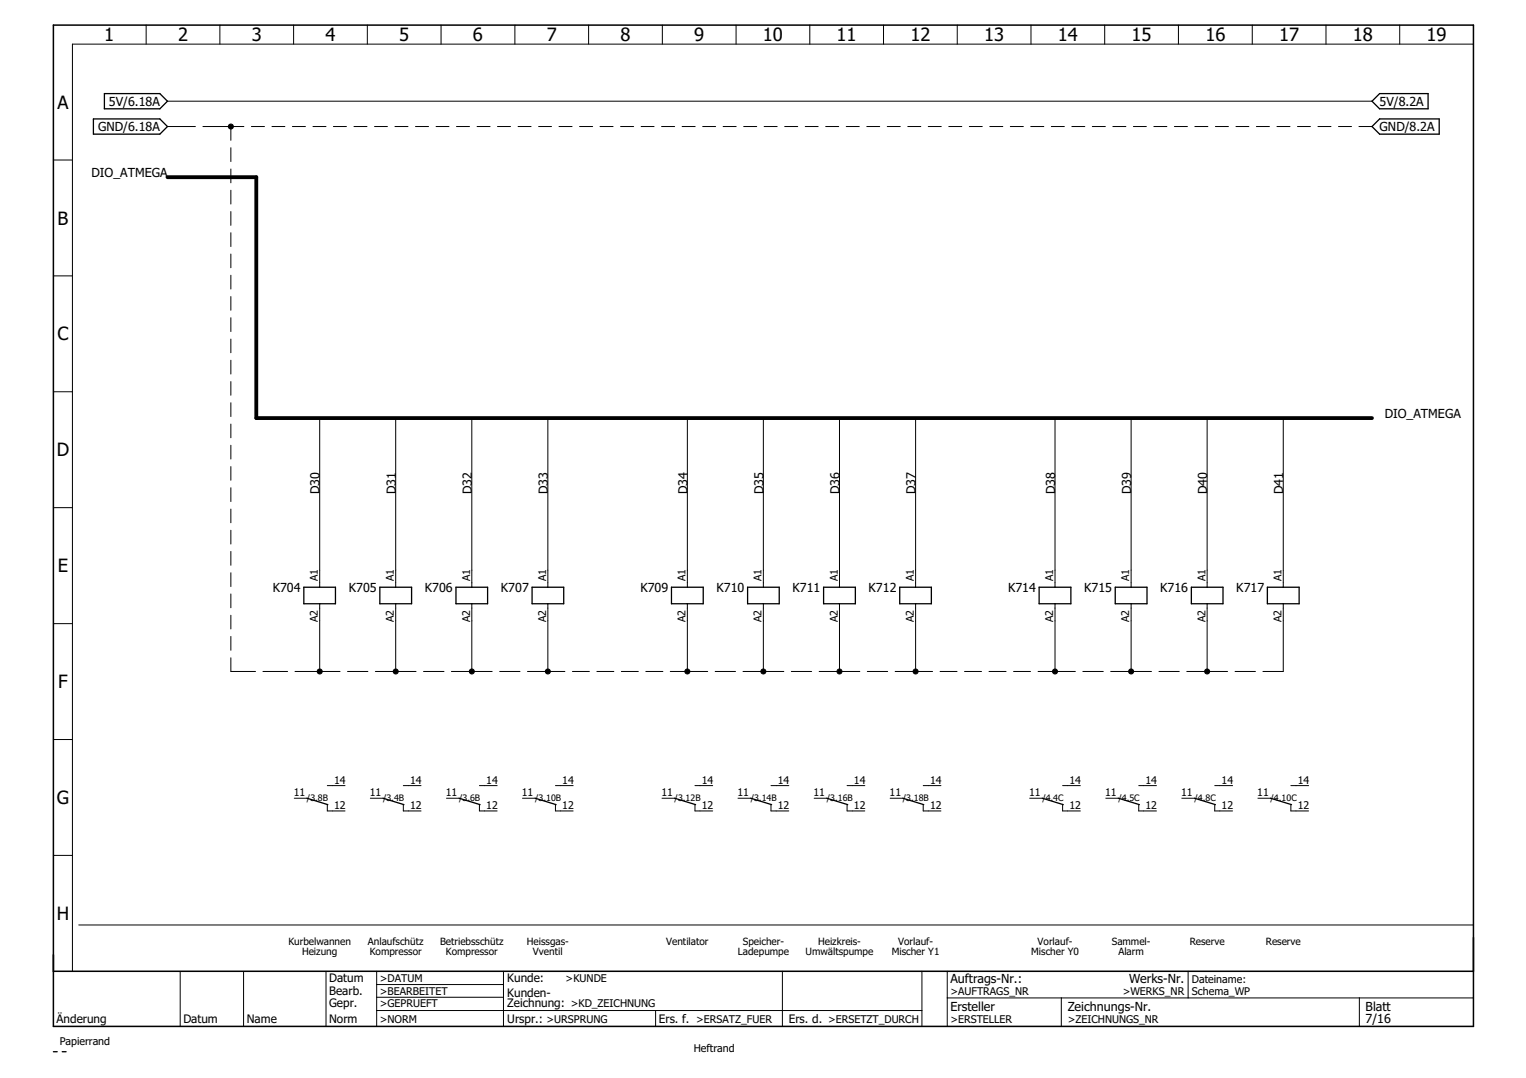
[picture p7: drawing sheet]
<svg xmlns="http://www.w3.org/2000/svg" width="297mm" height="210mm" viewBox="0 0 297 210" stroke-linecap="round" stroke-linejoin="round" font-family="sans-serif">
<g fill="none" stroke="#000" stroke-width=".25">
<path d="M20.3 18.2h10.8l1.5 1.5-1.5 1.5h-10.8zM267.1 19.7l1.4-1.5h9.5v3h-9.5zM18.2 23.2h12.9l1.5 1.4-1.5 1.5h-12.9zM267.1 24.6l1.4-1.4h11.6v2.9h-11.6zM59.1 114.3h6.2v3.3h-6.2zM73.9 114.3h6.2v3.3h-6.2zM88.8 114.3h6.1v3.3h-6.1zM103.6 114.3h6.1v3.3h-6.1zM130.7 114.3h6.2v3.3h-6.2zM145.5 114.3h6.2v3.3h-6.2zM160.3 114.3h6.2v3.3h-6.2zM175.1 114.3h6.2v3.3h-6.2z"/>
<path d="M202.3 114.3h6.1v3.3h-6.1zM217.1 114.3h6.2v3.3h-6.2zM231.9 114.3h6.2v3.3h-6.2zM246.7 114.3h6.2v3.3h-6.2zM59.8 155.4l4 1.3M74.6 155.4l4 1.3M89.4 155.4l4.1 1.3M104.2 155.4l4 1.3M131.3 155.4l4.1 1.3M146.1 155.4l4.1 1.3M160.9 155.4l4.1 1.3M175.7 155.4l4.1 1.3"/>
<path d="M202.9 155.4l4.1 1.3M217.7 155.4l4.1 1.3M232.5 155.4l4.1 1.3M247.3 155.4l4.1 1.3M10.4 204.8h.7M12.1 204.8h.8"/>
</g>
<g fill="none" stroke="#000" stroke-width=".19">
<path d="M28.4 4.9v3.7M32.6 19.7h234.5M42.8 4.9v3.7M57.1 4.9v3.7M71.5 4.9v3.7M85.9 4.9v3.7M100.2 4.9v3.7M114.6 4.9v3.7M128.9 4.9v3.7M143.3 4.9v3.7M157.6 4.9v3.7M172 4.9v3.7"/>
<path d="M186.3 4.9v3.7M200.7 4.9v3.7M215 4.9v3.7M229.4 4.9v3.7M243.8 4.9v3.7M258.1 4.9v3.7M272.5 4.9v3.7M286.8 8.6h-272.7v180.5M10.4 31.2h3.7M32.6 24.6h5.4M39.5 24.6h8M44.9 24.6v2.7"/>
<path d="M44.9 28.8v2.7M44.9 32.9v2.7M44.9 37v2.7M48.9 24.6h2.6M52.9 24.6h2.6M56.9 24.6h2.6M60.9 24.6h2.6M64.9 24.6h2.5M68.9 24.6h2.5M72.9 24.6h2.5M76.9 24.6h2.5M80.9 24.6h2.5"/>
<path d="M84.9 24.6h2.5M88.9 24.6h2.5M92.9 24.6h2.5M96.8 24.6h2.6M100.8 24.6h2.6M104.8 24.6h2.6M108.8 24.6h2.6M112.8 24.6h2.6M116.8 24.6h2.5M120.8 24.6h2.5M124.8 24.6h2.5M128.8 24.6h2.5"/>
<path d="M132.8 24.6h2.5M136.8 24.6h2.5M140.8 24.6h2.5M144.8 24.6h2.5M148.7 24.6h2.6M152.7 24.6h2.6M156.7 24.6h2.6M160.7 24.6h2.6M164.7 24.6h2.6M168.7 24.6h2.5M172.7 24.6h2.5M176.7 24.6h2.5"/>
<path d="M180.7 24.6h2.5M184.7 24.6h2.5M188.7 24.6h2.5M192.7 24.6h2.5M196.7 24.6h2.5M200.6 24.6h2.6M204.6 24.6h2.6M208.6 24.6h2.6M212.6 24.6h2.6M216.6 24.6h2.6M220.6 24.6h2.5M224.6 24.6h2.5"/>
<path d="M228.6 24.6h2.5M232.6 24.6h2.5M236.6 24.6h2.5M240.6 24.6h2.5M244.6 24.6h2.5M248.6 24.6h2.5M252.6 24.6h2.5M256.5 24.6h2.6M260.5 24.6h2.6M264.5 24.6h2.6M10.4 53.7h3.7M44.9 41.2v2.7"/>
<path d="M44.9 45.3v2.7M44.9 49.5v2.6M44.9 53.6v2.7M44.9 57.7v2.7M10.4 76.3h3.7M44.9 61.9v2.7M44.9 66v2.7M44.9 70.1v2.7M44.9 74.3v2.7M44.9 78.4v2.7M10.4 98.8h3.7M44.9 82.6v2.6"/>
<path d="M44.9 86.7v2.7M44.9 90.8v2.7M44.9 95v2.7M44.9 99.1v2.7M62.2 81.4v32.9M77 81.4v32.9M91.8 81.4v32.9M106.6 81.4v32.9M133.8 81.4v32.9M148.6 81.4v32.9M163.4 81.4v32.9M178.2 81.4v32.9"/>
<path d="M205.4 81.4v32.9M220.2 81.4v32.9M235 81.4v32.9M249.8 81.4v32.9M44.9 103.3v2.6M44.9 107.4v2.7M44.9 111.5v2.7M44.9 115.7v2.6M44.9 119.8v2.7M62.2 117.6v13.1M77 117.6v13.1M91.8 117.6v13.1"/>
<path d="M106.6 117.6v13.1M133.8 117.6v13.1M148.6 117.6v13.1M163.4 117.6v13.1M178.2 117.6v13.1M205.4 117.6v13.1M220.2 117.6v13.1M235 117.6v13.1M249.8 117.6v13.1h-4M10.4 121.4h3.7M44.9 123.9v2.7M44.9 128.1v2.6h4.8"/>
<path d="M51.2 130.7h4.8M57.4 130.7h8.8M67.6 130.7h4M73.1 130.7h7.9M82.4 130.7h4M87.9 130.7h7.9M97.3 130.7h3.9M102.7 130.7h7.3M111.4 130.7h3.3M116.2 130.7h3.3M120.9 130.7h3.3M125.7 130.7h3.3"/>
<path d="M130.5 130.7h7.3M139.2 130.7h4M144.6 130.7h8M154 130.7h4M159.4 130.7h8M168.8 130.7h4M174.2 130.7h7.3M183 130.7h3.3M187.7 130.7h3.4M192.5 130.7h3.3M197.3 130.7h3.3M202.1 130.7h7.2"/>
<path d="M210.8 130.7h4M216.2 130.7h7.9M225.6 130.7h4M231 130.7h8M240.4 130.7h4M10.4 144h3.7M57.3 155.4h2.5M63.7 156.7v1.2h3.5M63.7 153h3.5M72.1 155.4h2.5M78.5 156.7v1.2h3.5M78.5 153h3.5"/>
<path d="M86.9 155.4h2.5M93.3 156.7v1.2h3.5M93.3 153h3.5M101.7 155.4h2.5M108.1 156.7v1.2h3.5M108.1 153h3.5M128.9 155.4h2.4M135.3 156.7v1.2h3.4M135.3 153h3.4M143.7 155.4h2.4M150.1 156.7v1.2h3.4M150.1 153h3.4"/>
<path d="M158.5 155.4h2.4M164.9 156.7v1.2h3.4M164.9 153h3.4M173.3 155.4h2.4M179.7 156.7v1.2h3.5M179.7 153h3.5M200.4 155.4h2.5M206.8 156.7v1.2h3.5M206.8 153h3.5M215.2 155.4h2.5M221.7 156.7v1.2h3.4M221.7 153h3.4"/>
<path d="M230 155.4h2.5M236.5 156.7v1.2h3.4M236.5 153h3.4M244.9 155.4h2.4M251.3 156.7v1.2h3.4M251.3 153h3.4M10.4 166.6h3.7M15.3 180.1h271.5M35.1 189.3v10.6M47.4 189.3v10.6M63.5 189.1v10.8M73.3 189.1v10.8"/>
<path d="M73.3 196.8h106.2M73.3 191.7h24.7M73.3 194.2h24.7M98 189.1v10.8M127.6 196.8v3.1M152.3 189.1v10.8M179.5 189.1v10.8M184.4 194.3h102.3M184.4 189.1v10.8M206.6 194.3v5.6M231.3 189.1v5.2M264.6 194.3v5.6"/>
</g>
<path d="M10.4 4.9h276.4v195h-276.4zM10.4 189.1h276.4" fill="none" stroke="#000" stroke-width=".3"/>
<path d="M32.6 34.5h17.3v46.9h217.2" fill="none" stroke="#000" stroke-width=".74"/>
<g fill="#000" stroke="#000" stroke-width=".19">
<circle cx="44.9" cy="24.6" r=".49"/>
<circle cx="62.2" cy="130.7" r=".49"/>
<circle cx="77" cy="130.7" r=".49"/>
<circle cx="91.8" cy="130.7" r=".49"/>
<circle cx="106.6" cy="130.7" r=".49"/>
<circle cx="133.8" cy="130.7" r=".49"/>
<circle cx="148.6" cy="130.7" r=".49"/>
<circle cx="163.4" cy="130.7" r=".49"/>
<circle cx="178.2" cy="130.7" r=".49"/>
<circle cx="205.4" cy="130.7" r=".49"/>
<circle cx="220.2" cy="130.7" r=".49"/>
<circle cx="235" cy="130.7" r=".49"/>
</g>
<g font-size="3.6">
<text x="20.3" y="8">1</text>
<text x="34.7" y="8">2</text>
<text x="49" y="8">3</text>
<text x="63.4" y="8">4</text>
<text x="77.7" y="8">5</text>
<text x="92.1" y="8">6</text>
<text x="106.4" y="8">7</text>
<text x="120.8" y="8">8</text>
<text x="135.1" y="8">9</text>
<text x="148.5" y="8">10</text>
<text x="162.9" y="8">11</text>
<text x="177.2" y="8">12</text>
<text x="191.6" y="8">13</text>
<text x="205.9" y="8">14</text>
<text x="220.3" y="8">15</text>
<text x="234.6" y="8">16</text>
<text x="249" y="8">17</text>
<text x="263.3" y="8">18</text>
<text x="277.7" y="8">19</text>
<text x="11.2" y="21.1">A</text>
<text x="11.2" y="43.7">B</text>
<text x="11.2" y="66.3">C</text>
<text x="11" y="88.8">D</text>
<text x="11.2" y="111.4">E</text>
<text x="11.3" y="134">F</text>
<text x="11.1" y="156.5">G</text>
<text x="11" y="179.1">H</text>
</g>
<g font-size="2.4">
<text x="21.2" y="20.6">5V/6.18A</text>
<text x="268.5" y="20.6">5V/8.2A</text>
<text x="19.1" y="25.5">GND/6.18A</text>
<text x="268.5" y="25.5">GND/8.2A</text>
<text x="17.8" y="34.5">DIO_ATMEGA</text>
<text x="269.5" y="81.4">DIO_ATMEGA</text>
<text x="62.2" y="96.2" transform="rotate(-90 62.2 96.2)">D30</text>
<text x="77" y="96.2" transform="rotate(-90 77 96.2)">D31</text>
<text x="91.8" y="96.2" transform="rotate(-90 91.8 96.2)">D32</text>
<text x="106.6" y="96.2" transform="rotate(-90 106.6 96.2)">D33</text>
<text x="133.8" y="96.2" transform="rotate(-90 133.8 96.2)">D34</text>
<text x="148.6" y="96.2" transform="rotate(-90 148.6 96.2)">D35</text>
<text x="163.4" y="96.2" transform="rotate(-90 163.4 96.2)">D36</text>
<text x="178.2" y="96.2" transform="rotate(-90 178.2 96.2)">D37</text>
<text x="205.4" y="96.2" transform="rotate(-90 205.4 96.2)">D38</text>
<text x="220.2" y="96.2" transform="rotate(-90 220.2 96.2)">D39</text>
<text x="235" y="96.2" transform="rotate(-90 235 96.2)">D40</text>
<text x="249.8" y="96.2" transform="rotate(-90 249.8 96.2)">D41</text>
<text x="53.1" y="115.2">K704</text>
<text x="67.9" y="115.2">K705</text>
<text x="82.7" y="115.2">K706</text>
<text x="97.5" y="115.2">K707</text>
<text x="124.6" y="115.2">K709</text>
<text x="139.5" y="115.2">K710</text>
<text x="154.3" y="115.2">K711</text>
<text x="169.1" y="115.2">K712</text>
<text x="196.2" y="115.2">K714</text>
<text x="211" y="115.2">K715</text>
<text x="225.8" y="115.2">K716</text>
<text x="240.6" y="115.2">K717</text>
<text x="185" y="191.3">Auftrags-Nr.:</text>
<text x="219.8" y="191.3">Werks-Nr.</text>
<text x="185" y="196.8">Ersteller</text>
<text x="207.8" y="196.8">Zeichnungs-Nr.</text>
<text x="265.8" y="196.8">Blatt</text>
<text x="265.8" y="199.2">7/16</text>
</g>
<g font-size="2.3">
<text x="64.1" y="191.2">Datum</text>
<text x="98.7" y="191.2">Kunde:</text>
<text x="64.1" y="196.2">Gepr.</text>
<text x="64.1" y="193.7">Bearb.</text>
<text x="98.7" y="194.1">Kunden-</text>
<text x="98.7" y="196.2">Zeichnung: &gt;KD_ZEICHNUNG</text>
<text x="11" y="199.2">Änderung</text>
<text x="35.7" y="199.2">Datum</text>
<text x="48" y="199.2">Name</text>
<text x="64.1" y="199.2">Norm</text>
<text x="98.7" y="199.2">Urspr.: &gt;URSPRUNG</text>
<text x="128.2" y="199.1">Ers. f. &gt;ERSATZ_FUER</text>
<text x="153.5" y="199.2">Ers. d. &gt;ERSETZT_DURCH</text>
</g>
<g font-size="2.1">
<text x="61.9" y="113.1" transform="rotate(-90 61.9 113.1)">A1</text>
<text x="76.7" y="113.1" transform="rotate(-90 76.7 113.1)">A1</text>
<text x="91.5" y="113.1" transform="rotate(-90 91.5 113.1)">A1</text>
<text x="106.3" y="113.1" transform="rotate(-90 106.3 113.1)">A1</text>
<text x="133.4" y="113.1" transform="rotate(-90 133.4 113.1)">A1</text>
<text x="148.3" y="113.1" transform="rotate(-90 148.3 113.1)">A1</text>
<text x="163.1" y="113.1" transform="rotate(-90 163.1 113.1)">A1</text>
<text x="177.9" y="113.1" transform="rotate(-90 177.9 113.1)">A1</text>
<text x="205" y="113.1" transform="rotate(-90 205 113.1)">A1</text>
<text x="219.8" y="113.1" transform="rotate(-90 219.8 113.1)">A1</text>
<text x="234.6" y="113.1" transform="rotate(-90 234.6 113.1)">A1</text>
<text x="249.4" y="113.1" transform="rotate(-90 249.4 113.1)">A1</text>
<text x="61.9" y="121.1" transform="rotate(-90 61.9 121.1)">A2</text>
<text x="76.7" y="121.1" transform="rotate(-90 76.7 121.1)">A2</text>
<text x="91.5" y="121.1" transform="rotate(-90 91.5 121.1)">A2</text>
<text x="106.3" y="121.1" transform="rotate(-90 106.3 121.1)">A2</text>
<text x="133.4" y="121.1" transform="rotate(-90 133.4 121.1)">A2</text>
<text x="148.3" y="121.1" transform="rotate(-90 148.3 121.1)">A2</text>
<text x="163.1" y="121.1" transform="rotate(-90 163.1 121.1)">A2</text>
<text x="177.9" y="121.1" transform="rotate(-90 177.9 121.1)">A2</text>
<text x="205" y="121.1" transform="rotate(-90 205 121.1)">A2</text>
<text x="219.8" y="121.1" transform="rotate(-90 219.8 121.1)">A2</text>
<text x="234.6" y="121.1" transform="rotate(-90 234.6 121.1)">A2</text>
<text x="249.4" y="121.1" transform="rotate(-90 249.4 121.1)">A2</text>
<text x="57.2" y="155.1">11</text>
<text x="65" y="152.6">14</text>
<text x="72" y="155.1">11</text>
<text x="79.8" y="152.6">14</text>
<text x="86.8" y="155.1">11</text>
<text x="94.6" y="152.6">14</text>
<text x="101.6" y="155.1">11</text>
<text x="109.5" y="152.6">14</text>
<text x="128.7" y="155.1">11</text>
<text x="136.6" y="152.6">14</text>
<text x="143.5" y="155.1">11</text>
<text x="151.4" y="152.6">14</text>
<text x="158.4" y="155.1">11</text>
<text x="166.2" y="152.6">14</text>
<text x="173.2" y="155.1">11</text>
<text x="181" y="152.6">14</text>
<text x="200.3" y="155.1">11</text>
<text x="208.2" y="152.6">14</text>
<text x="215.1" y="155.1">11</text>
<text x="223" y="152.6">14</text>
<text x="229.9" y="155.1">11</text>
<text x="237.8" y="152.6">14</text>
<text x="244.7" y="155.1">11</text>
<text x="252.6" y="152.6">14</text>
<text x="65" y="157.6">12</text>
<text x="79.8" y="157.6">12</text>
<text x="94.6" y="157.6">12</text>
<text x="109.5" y="157.6">12</text>
<text x="136.6" y="157.6">12</text>
<text x="151.4" y="157.6">12</text>
<text x="166.2" y="157.6">12</text>
<text x="181" y="157.6">12</text>
<text x="208.2" y="157.6">12</text>
<text x="223" y="157.6">12</text>
<text x="237.8" y="157.6">12</text>
<text x="252.6" y="157.6">12</text>
<text x="73.9" y="191.2">&gt;DATUM</text>
<text x="110.1" y="191.2">&gt;KUNDE</text>
<text x="232" y="191.3">Dateiname:</text>
<text x="73.9" y="193.7">&gt;BEARBEITET</text>
<text x="73.9" y="196.2">&gt;GEPRUEFT</text>
<text x="185" y="193.7">&gt;AUFTRAGS_NR</text>
<text x="218.5" y="193.7">&gt;WERKS_NR</text>
<text x="232" y="193.7">Schema_WP</text>
<text x="11.6" y="203.6">Papierrand</text>
<text x="73.9" y="199.2">&gt;NORM</text>
<text x="185" y="199.2">&gt;ERSTELLER</text>
<text x="207.8" y="199.2">&gt;ZEICHNUNGS_NR</text>
<text x="135" y="204.8">Heftrand</text>
</g>
<g font-size="1.9">
<text x="56.1" y="184">Kurbelwannen</text>
<text x="71.6" y="184">Anlaufschütz</text>
<text x="85.7" y="184">Betriebsschütz</text>
<text x="102.6" y="184">Heissgas-</text>
<text x="129.7" y="184">Ventilator</text>
<text x="144.6" y="184">Speicher-</text>
<text x="159.2" y="184">Heizkreis-</text>
<text x="174.8" y="184">Vorlauf-</text>
<text x="202" y="184">Vorlauf-</text>
<text x="216.4" y="184">Sammel-</text>
<text x="231.6" y="184">Reserve</text>
<text x="246.4" y="184">Reserve</text>
<text x="58.8" y="186">Heizung</text>
<text x="72" y="186">Kompressor</text>
<text x="86.8" y="186">Kompressor</text>
<text x="103.7" y="186">Vventil</text>
<text x="143.6" y="186">Ladepumpe</text>
<text x="156.8" y="186">Umwältspumpe</text>
<text x="173.6" y="186">Mischer Y1</text>
<text x="200.7" y="186">Mischer Y0</text>
<text x="217.7" y="186">Alarm</text>
</g>
<g font-size="1.7">
<text x="59.8" y="156.1">/3.8B</text>
<text x="74.6" y="156.1">/3.4B</text>
<text x="89.4" y="156.1">/3.6B</text>
<text x="104.2" y="156.1">/3.10B</text>
<text x="131.3" y="156.1">/3.12B</text>
<text x="146.1" y="156.1">/3.14B</text>
<text x="160.9" y="156.1">/3.16B</text>
<text x="175.7" y="156.1">/3.18B</text>
<text x="202.9" y="156.1">/4.4C</text>
<text x="217.7" y="156.1">/4.5C</text>
<text x="232.5" y="156.1">/4.8C</text>
<text x="247.3" y="156.1">/4.10C</text>
</g>
</svg>
